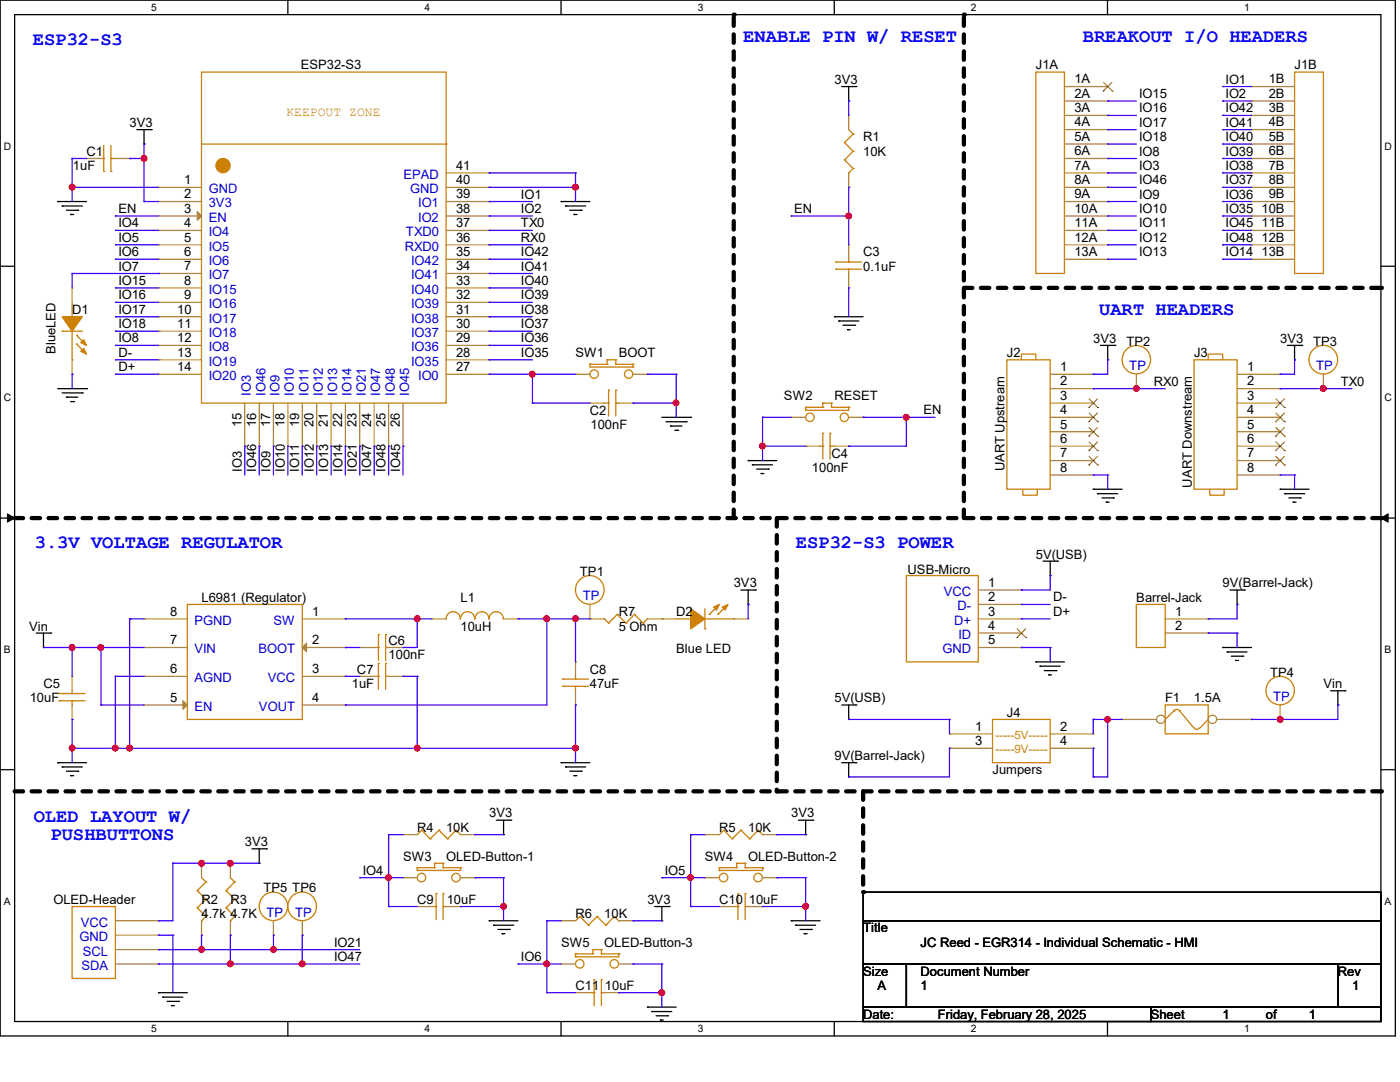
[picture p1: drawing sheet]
<svg xmlns="http://www.w3.org/2000/svg" width="279mm" height="216mm" viewBox="0 0 279 216" stroke-linecap="round" stroke-linejoin="round" font-family="sans-serif">
<path d="M0 0h278.5v206.7h-278.5zM2.9 2.9h272.7v200.9h-272.7z" fill="none" stroke="#000" stroke-width=".25"/>
<g fill="#fff">
<path d="M30.2 .3h1.1v2.3h-1.1z"/>
<path d="M30.2 204.1h1.1v2.3h-1.1z"/>
</g>
<path d="M57.4 0v2.9M57.4 203.8v2.9" fill="none" stroke="#000" stroke-width=".25"/>
<g fill="#fff">
<path d="M84.7 .3h1.1v2.3h-1.1z"/>
<path d="M84.7 204.1h1.1v2.3h-1.1z"/>
</g>
<path d="M112 0v2.9M112 203.8v2.9" fill="none" stroke="#000" stroke-width=".25"/>
<g fill="#fff">
<path d="M139.2 .3h1.1v2.3h-1.1z"/>
<path d="M139.2 204.1h1.1v2.3h-1.1z"/>
</g>
<path d="M166.5 0v2.9M166.5 203.8v2.9" fill="none" stroke="#000" stroke-width=".25"/>
<g fill="#fff">
<path d="M193.8 .3h1.1v2.3h-1.1z"/>
<path d="M193.8 204.1h1.1v2.3h-1.1z"/>
</g>
<path d="M221 0v2.9M221 203.8v2.9" fill="none" stroke="#000" stroke-width=".25"/>
<g fill="#fff">
<path d="M248.3 .3h1.1v2.3h-1.1z"/>
<path d="M248.3 204.1h1.1v2.3h-1.1z"/>
<path d="M.8 28h1.4v2.3h-1.4z"/>
<path d="M276.3 28h1.4v2.3h-1.4z"/>
<path d="M.8 78.2h1.4v2.3h-1.4z"/>
<path d="M276.3 78.2h1.4v2.3h-1.4z"/>
</g>
<path d="M0 53.1h2.9M275.6 53.1h2.9" fill="none" stroke="#000" stroke-width=".25"/>
<g fill="#fff">
<path d="M.8 128.5h1.3v2.2h-1.3z"/>
<path d="M276.3 128.5h1.3v2.2h-1.3z"/>
</g>
<path d="M0 103.4h2.9M275.6 103.4h2.9" fill="none" stroke="#000" stroke-width=".25"/>
<path d="M1.5 102.5l1.4 .9-1.4 .8zM275.6 103.4l1.4-.9v1.7z" fill="#000" stroke="#000" stroke-width=".2"/>
<g fill="#fff">
<path d="M.8 178.7h1.3v2.2h-1.3z"/>
<path d="M276.3 178.7h1.3v2.2h-1.3z"/>
</g>
<g fill="none" stroke="#000" stroke-width=".25">
<path d="M168 17.3h2.8M169.4 17.3v2.9M170.8 17.3h.1M27.3 25.9h2.9M28.7 28.7h.1M28.7 25.9v2.8M30.2 25.9h.1M169.4 20.2h.1M11.5 40.2h.1M11.5 40.2h5.8M12.4 41.1h.1M12.4 41.1h4"/>
<path d="M13.3 42h2.2M14.1 42.8h.1M14.1 42.8h.6M15.5 42h.1M112 40.2h.1M112 40.2h5.7M112.9 41.1h.1M112.9 41.1h4M113.7 42h2.3M114.6 42.8h.1M114.6 42.8h.5M116 42h.1"/>
<path d="M11.5 77.6h5.8M12.4 78.4h4M13.3 79.2h.1M13.3 79.2h2.2M16.4 78.4h.1M17.3 77.6h.1M166.5 63.2h.1M166.5 63.2h5.8M167.4 64.1h.1M167.4 64.1h4M168.2 64.9h2.4M169.1 65.8h.1"/>
<path d="M169.1 65.8h.6M170.6 64.9h.1M219.6 68.9h2.9M221.1 71.8h.1M221.1 68.9v2.9M222.5 68.9h.1M256.9 68.9h2.9M258.4 71.8h.1M258.4 68.9v2.9M259.8 68.9h.1M14.1 80.1h.6M14.7 80.1h.1"/>
<path d="M132.1 83.3h5.7M132.9 84.2h4M133.8 85h.1M133.8 85h2.3M134.7 85.9h.6M135.3 85.9h.1M136.9 84.2h.1M137.8 83.3h.1M149.3 91.9h.1M149.3 91.9h5.7M150.2 92.8h.1M150.2 92.8h4"/>
<path d="M151 93.6h2.3M151.9 94.5h.1M151.9 94.5h.5M153.3 93.6h.1M218.2 97.6h.1M218.2 97.6h5.7M219 98.5h.1M219 98.5h4.1M219.9 99.4h2.3M222.2 99.4h.1M255.5 97.6h.1M255.5 97.6h5.7"/>
<path d="M256.4 98.5h.1M256.4 98.5h4M257.2 99.4h2.3M259.5 99.4h.1M147.9 117.7h2.8M149.3 117.7v2.9M150.7 117.7h.1M208.2 112h2.8M209.6 114.9h.1M209.6 112v2.9M211 112h.1M220.8 100.2h.1"/>
<path d="M220.8 100.2h.6M245.4 117.7h2.9M246.9 117.7v2.9M248.3 117.7h.1M258.1 100.2h.1M258.1 100.2h.6M7.2 126.3h2.9M8.7 129.2h.1M8.7 126.3v2.9M10.1 126.3h.1M149.3 120.6h.1M206.7 132.1h.1"/>
<path d="M206.7 132.1h5.7M207.6 132.9h.1M207.6 132.9h4M208.4 133.8h2.3M209.3 134.7h.1M209.3 134.7h.5M210.7 133.8h.1M244 129.2h.1M244 129.2h5.8M244.9 130.1h.1M244.9 130.1h4M245.7 130.9h2.3"/>
<path d="M246.6 131.8h.1M246.6 131.8h.6M246.9 120.6h.1M248 130.9h.1M265.6 137.8h2.8M267 137.8v2.9M268.4 137.8h.1M0 153.6h2.9M11.5 152.2h.1M11.5 152.2h5.8M12.4 153h.1M12.4 153h4"/>
<path d="M13.3 153.9h2.2M14.1 154.8h.1M14.1 154.8h.6M15.5 153.9h.1M112 152.2h.1M112 152.2h5.7M112.9 153h.1M112.9 153h4M113.7 153.9h2.3M114.6 154.8h.1M114.6 154.8h.5M116 153.9h.1"/>
<path d="M168 152.2h2.8M168 140.7h2.8M169.4 143.6h.1M169.4 155h.1M169.4 140.7v2.9M169.4 152.2v2.8M170.8 140.7h.1M170.8 152.2h.1M267 140.7h.1M275.6 153.6h2.9M50.3 169.4h2.9M51.7 172.3h.1"/>
<path d="M51.7 169.4v2.9M53.2 169.4h.1M99.1 163.7h2.8M100.5 166.5h.1M100.5 163.7v2.8M101.9 163.7h.1M159.3 163.7h2.9M160.8 166.5h.1M160.8 163.7v2.8M162.2 163.7h.1M172.3 178h103.3v5.7h-103.3zM31.6 198.1h.1"/>
<path d="M31.6 198.1h5.8M32.5 199h.1M32.5 199h4M33.4 199.8h2.2M35.6 199.8h.1M97.6 183.7h.1M97.6 183.7h5.8M98.5 184.6h.1M98.5 184.6h4M99.4 185.5h2.2M100.2 186.3h.1M100.2 186.3h.6"/>
<path d="M101.6 185.5h.1M130.6 180.9h2.9M132.1 183.7h.1M132.1 180.9v2.8M133.5 180.9h.1M157.9 183.7h.1M157.9 183.7h5.8M158.8 184.6h.1M158.8 184.6h4M159.6 185.5h2.3M160.5 186.3h.1M160.5 186.3h.6"/>
<path d="M161.9 185.5h.1M172.3 183.7h103.3v8.7h-103.3zM172.3 192.4h8.6v8.6h-8.6zM180.9 192.4h86.1v8.6h-86.1zM267 192.4h8.6v8.6h-8.6zM34.2 200.7h.1M34.2 200.7h.6M129.2 201h.1M129.2 201h5.8M130.1 201.8h.1M130.1 201.8h4M130.9 202.7h2.3"/>
<path d="M131.8 203.5h.1M131.8 203.5h.6M133.2 202.7h.1M172.3 201h57.4v2.8h-57.4zM229.7 201h45.9v2.8h-45.9z"/>
</g>
<path d="M192.4 57.4h83.2M2.9 103.4h272.7M146.4 103.4v-100.5M155 103.4v54.5M192.4 103.4v-100.5M2.9 157.9h272.7M172.3 157.9v20.1" fill="none" stroke="#000" stroke-width=".85" stroke-dasharray="1.7"/>
<g fill="#000" stroke-dasharray="1.7">
<circle cx="146.4" cy="2.9" r=".42"/>
<circle cx="192.4" cy="2.9" r=".42"/>
<circle cx="275.6" cy="57.4" r=".42"/>
<circle cx="275.6" cy="103.4" r=".42"/>
<circle cx="155" cy="157.9" r=".42"/>
<circle cx="275.6" cy="157.9" r=".42"/>
<circle cx="172.3" cy="178" r=".42"/>
</g>
<g fill="none" stroke="#cc8006" stroke-width=".25">
<path d="M160.8 81.9h.1M160.8 81.3h.1M160.8 81.3v.6M160.8 81.3h3.4M164.2 81.3h.1M164.2 80.4h.1M164.2 80.4v.9M164.2 80.4h1.7M165.9 80.4h.1M165.9 81.3h.1M165.9 81.3h3.5M165.9 80.4v.9"/>
<path d="M169.4 81.3h.1M169.4 81.3v.6h-8.6M180.9 114.9h14.3v17.2h-14.3zM11.8 139.8h.1M11.8 138.4h.1M11.8 139.8h5.2M11.8 138.4h5.2M14.4 138.4h.1M14.4 139.8h.1M14.4 137.8v.6M14.4 139.8v.9M135 123.5h2.8"/>
<path d="M137.8 123.5h.1M140.7 125.5h.1M140.7 121.5v4M140.7 123.5h5.7M141.6 122.6h.1M143.3 122.6h.1M143.3 120.9l-1.7 1.7M145 120.9l-1.7 1.7M146.4 123.5h.1M232.5 140.7h8.6v5.7h-8.6zM234.2 141.8l.6-.2 .6 .2M234.3 141.9h.1"/>
<path d="M234.3 141.9l-1.8 1.7M235.4 141.9h.1M235.4 141.9l2.9 3.4M239.3 145.2l-.5 .3-.4-.2M241.1 143.6h.1M241.1 143.6l-1.7 1.7M84.2 165.7h.1M84.2 165.7l-.9 .8M84.2 165.7l1.7 1.7M85.9 167.4h.1M87.6 165.7h.1M87.6 165.7l-1.7 1.7"/>
<path d="M87.6 165.7l1.7 1.7M89.3 167.4h.1M91 165.7h.1M91 165.7l-1.7 1.7M91 165.7l.9 .8M91.9 166.5h.1M144.4 165.7h.1M144.4 165.7l-.8 .8M144.4 165.7l1.7 1.7M146.1 167.4h.1M147.9 165.7h.1M147.9 165.7l-1.8 1.7"/>
<path d="M147.9 165.7l1.7 1.7M149.6 167.4h.1M151.3 165.7h.1M151.3 165.7l-1.7 1.7M151.3 165.7l.9 .8M152.2 166.5h.1"/>
<circle cx="161.6" cy="83.3" r=".85"/>
<circle cx="168.5" cy="83.3" r=".83"/>
<circle cx="117.7" cy="117.7" r="2.86"/>
</g>
<g fill="none" stroke="#a84" stroke-width=".25">
<path d="M157.9 83.3h.1M157.9 83.3h2.9M169.4 83.3h2.9M172.3 83.3h.1M195.2 117.7h8.6M203.8 117.7h.1M14.4 135h.1M14.4 135v2.8M117.7 123.5h.1M117.7 120.6v2.9M132.1 123.5h.1M132.1 123.5h2.9"/>
<path d="M146.4 123.5h2.9M149.3 123.5h.1M195.2 120.6h8.6M195.2 123.5h8.6M195.2 126.3h8.6M195.2 129.2h8.6M203.8 120.6h.1M203.8 123.5h.1M203.8 126.3h.1M203.8 129.2h.1M14.4 143.6h.1M14.4 140.7v2.9"/>
<path d="M80.4 166.5h.1M80.4 166.5h2.9M91.9 166.5h2.9M94.8 166.5h.1M140.7 166.5h.1M140.7 166.5h2.9M152.2 166.5h2.8M155 166.5h.1"/>
</g>
<path d="M202.9 127.2h.1M203 125.5l1.7 1.7M204.7 125.5l-1.8 1.7M204.7 127.2h.1" fill="none" stroke="#804000" stroke-width=".2"/>
<g fill="#cc8006" stroke="#cc8006" stroke-width=".25">
<path d="M137.8 121.5l2.9 2-2.9 2z" fill-rule="evenodd"/>
<path d="M144.1 121.2l1.2-.6-.6 1.2z" fill-rule="evenodd"/>
<path d="M142.4 121.2l1.2-.6-.6 1.2z" fill-rule="evenodd"/>
</g>
<circle cx="231.7" cy="143.5" r=".84" fill="#fff" stroke="#a84" stroke-width=".25"/>
<path d="M223.9 143.6h.1M223.9 143.6h6.9" fill="none" stroke="#a84" stroke-width=".25"/>
<circle cx="242" cy="143.5" r=".84" fill="#fff" stroke="#a84" stroke-width=".25"/>
<g fill="none" stroke="#a84" stroke-width=".25">
<path d="M212.4 17.3h8.7M221.1 17.3h.1M249.8 17.3h.1M249.8 17.3h8.6M17.3 31.6h.1M17.3 31.6h2.9M23 31.6h2.9M25.9 31.6h.1M31.6 37.4h.1M31.6 37.4h8.6M89 34.5h8.6M89 37.4h8.6"/>
<path d="M97.6 37.4h.1M97.6 34.5h.1M169.4 23h.1M169.4 37.4h.1M169.4 23v2.9M169.4 34.5v2.9M212.4 31.6h8.7M212.4 20.2h8.7M212.4 23h8.7M212.4 25.9h8.7M212.4 28.7h8.7M212.4 34.5h8.7"/>
<path d="M212.4 37.4h8.7M221.1 20.2h.1M221.1 23h.1M221.1 25.9h.1M221.1 28.7h.1M221.1 31.6h.1M221.1 34.5h.1M221.1 37.4h.1M249.8 20.2h.1M249.8 23h.1M249.8 25.9h.1M249.8 28.7h.1"/>
<path d="M249.8 31.6h.1M249.8 34.5h.1M249.8 37.4h.1M249.8 31.6h8.6M249.8 20.2h8.6M249.8 23h8.6M249.8 25.9h8.6M249.8 28.7h8.6M249.8 34.5h8.6M249.8 37.4h8.6M14.4 57.4h.1M14.4 57.4v2.9"/>
<path d="M31.6 40.2h.1M31.6 43.1h.1M31.6 46h.1M31.6 48.9h.1M31.6 51.7h.1M31.6 54.6h.1M31.6 57.4h.1M31.6 40.2h8.6M31.6 43.1h8.6M31.6 46h8.6M31.6 48.9h8.6M31.6 51.7h8.6"/>
<path d="M31.6 54.6h8.6M31.6 57.4h8.6M89 40.2h8.6M89 43.1h8.6M89 46h8.6M89 48.9h8.6M89 51.7h8.6M89 54.6h8.6M89 57.4h8.6M97.6 57.4h.1M97.6 54.6h.1M97.6 51.7h.1"/>
<path d="M97.6 48.9h.1M97.6 46h.1M97.6 43.1h.1M97.6 40.2h.1M169.4 48.9h.1M169.4 57.4h.1M169.4 48.9v2.8M169.4 54.6v2.8M212.4 40.2h8.7M212.4 43.1h8.7M212.4 46h8.7M212.4 48.9h8.7"/>
<path d="M212.4 51.7h8.7M221.1 40.2h.1M221.1 43.1h.1M221.1 46h.1M221.1 48.9h.1M221.1 51.7h.1M249.8 40.2h.1M249.8 43.1h.1M249.8 46h.1M249.8 48.9h.1M249.8 51.7h.1M249.8 40.2h8.6"/>
<path d="M249.8 43.1h8.6M249.8 46h8.6M249.8 48.9h8.6M249.8 51.7h8.6M14.4 74.7h.1M14.4 71.8v2.9M31.6 60.3h.1M31.6 63.2h.1M31.6 66.1h.1M31.6 68.9h.1M31.6 71.8h.1M31.6 74.7h.1"/>
<path d="M31.6 74.7h8.6M31.6 60.3h8.6M31.6 63.2h8.6M31.6 66.1h8.6M31.6 68.9h8.6M31.6 71.8h8.6M89 74.7h8.6M89 60.3h8.6M89 63.2h8.6M89 66.1h8.6M89 68.9h8.6M89 71.8h8.6"/>
<path d="M97.6 74.7h.1M97.6 71.8h.1M97.6 68.9h.1M97.6 66.1h.1M97.6 63.2h.1M97.6 60.3h.1M114.9 74.7h.1M114.9 74.7h2.8M126.3 74.7h2.9M129.2 74.7h.1M209.6 74.7h8.6M209.6 77.6h8.6"/>
<path d="M218.2 74.7h.1M218.2 77.6h.1M226.8 77.6h.1M226.8 74.7v2.9M246.9 74.7h8.6M246.9 77.6h8.6M255.5 74.7h.1M255.5 77.6h.1M264.1 77.6h.1M264.1 74.7v2.9M48.9 89h.1M48.9 80.4v8.6"/>
<path d="M51.7 89h.1M51.7 80.4v8.6M54.6 89h.1M54.6 80.4v8.6M57.4 89h.1M57.4 80.4v8.6M60.3 89h.1M60.3 80.4v8.6M63.2 89h.1M63.2 80.4v8.6M66.1 89h.1M66.1 80.4v8.6"/>
<path d="M68.9 89h.1M68.9 80.4v8.6M71.8 89h.1M71.8 80.4v8.6M74.7 89h.1M74.7 80.4v8.6M77.6 89h.1M77.6 80.4v8.6M80.4 89h.1M80.4 80.4v8.6M117.7 80.4h.1M117.7 80.4h2.9"/>
<path d="M123.5 80.4h2.8M126.3 80.4h.1M160.8 89h.1M160.8 89h2.9M166.5 89h2.9M169.4 89h.1M209.6 80.4h8.6M209.6 83.3h8.6M209.6 86.1h8.6M209.6 89h8.6M209.6 91.9h8.6M209.6 94.8h8.6"/>
<path d="M218.2 80.4h.1M218.2 83.3h.1M218.2 86.1h.1M218.2 89h.1M218.2 91.9h.1M218.2 94.8h.1M246.9 80.4h8.6M246.9 83.3h8.6M246.9 86.1h8.6M246.9 89h8.6M246.9 91.9h8.6M246.9 94.8h8.6"/>
<path d="M255.5 80.4h.1M255.5 83.3h.1M255.5 86.1h.1M255.5 89h.1M255.5 91.9h.1M255.5 94.8h.1M28.7 135h.1M28.7 129.2h.1M28.7 123.5h.1M28.7 135h8.7M28.7 123.5h8.7M28.7 129.2h8.7"/>
<path d="M60.3 135h8.6M60.3 123.5h8.6M60.3 129.2h8.6M68.9 123.5h.1M68.9 129.2h.1M68.9 135h.1M71.8 135h.1M71.8 129.2h.1M71.8 135h2.9M71.8 129.2h2.9M77.6 135h2.8M77.6 129.2h2.8"/>
<path d="M80.4 135h.1M80.4 129.2h.1M86.1 123.5h.1M86.1 123.5h2.9M100.5 123.5h2.9M103.4 123.5h.1M114.9 132.1h.1M114.9 132.1v2.9M114.9 137.8v2.9M117.7 123.5h.1M117.7 123.5h2.9M129.2 123.5h2.9"/>
<path d="M132.1 123.5h.1M232.5 123.5h8.6M232.5 126.3h8.6M241.1 123.5h.1M241.1 126.3h.1M28.7 140.7h.1M28.7 140.7h8.7M60.3 140.7h8.6M68.9 140.7h.1M114.9 140.7h.1M189.5 146.4h.1M189.5 149.3h.1"/>
<path d="M189.5 146.4h8.6M189.5 149.3h8.6M209.6 146.4h8.6M209.6 149.3h8.6M218.2 146.4h.1M218.2 149.3h.1M242.9 143.6h6.9M249.8 143.6h.1M255.5 143.6h.1M255.5 140.7v2.9M40.2 172.3h.1M40.2 172.3v2.8"/>
<path d="M46 172.3h.1M46 172.3v2.8M80.4 175.1h.1M80.4 175.1h2.9M91.9 175.1h2.9M94.8 175.1h.1M140.7 175.1h.1M140.7 175.1h2.9M152.2 175.1h2.8M155 175.1h.1M23 183.7h8.6M23 192.4h8.6"/>
<path d="M23 186.6h8.6M23 189.5h8.6M31.6 183.7h.1M31.6 186.6h.1M31.6 189.5h.1M31.6 192.4h.1M40.2 186.6h.1M40.2 183.7v2.9M46 186.6h.1M46 183.7v2.9M54.6 186.6h.1M54.6 183.7v2.9"/>
<path d="M60.3 186.6h.1M60.3 183.7v2.9M83.3 180.9h.1M83.3 180.9h2.8M89 180.9h2.9M91.9 180.9h.1M112 183.7h.1M112 192.4h.1M112 183.7h2.9M112 192.4h2.9M114.9 198.1h.1M114.9 198.1h2.8"/>
<path d="M120.6 198.1h2.9M123.5 198.1h.1M123.5 183.7h2.8M123.5 192.4h2.8M126.3 183.7h.1M126.3 192.4h.1M143.6 180.9h.1M143.6 180.9h2.8M149.3 180.9h2.9M152.2 180.9h.1"/>
</g>
<g fill="none" stroke="#cc8006" stroke-width=".25">
<path d="M40.2 14.4h48.8v66h-48.8zM206.7 14.4h5.7v40.2h-5.7zM258.4 14.4h5.7v40.2h-5.7zM20.2 31.6h.5M20.7 31.6h.1M20.7 34.2h.1M20.7 29v5.2M22.1 34.2h.1M22.1 31.6h.1M22.1 31.6h.9M22.1 29v5.2M40.2 28.7h48.8"/>
<path d="M89 28.7h.1M168.5 28.4h.1M168.5 31.9h.1M168.5 28.4l1.8 1.8M168.5 31.9l1.8 1.7M169.4 34.5h.1M169.4 25.9l.9 .9M170.3 26.8h.1M170.3 30.2h.1M170.3 33.6h.1M170.3 26.8l-1.8 1.6M170.3 30.2l-1.8 1.7"/>
<path d="M170.3 33.6l-.9 .9M166.8 53.7h.1M166.8 52.3h.1M166.8 53.7h5.2M166.8 52.3h5.2M169.4 52.3h.1M169.4 53.7h.1M169.4 51.7v.6M169.4 53.7v.9M12.4 66.1h.1M12.4 66.1h4M14.4 63.2h.1"/>
<path d="M14.4 71.8h.1M14.4 60.3v2.9M14.4 66.1v5.7M15.3 66.9h.1M15.3 68.7h.1M15.3 66.9l1.7 1.8M15.3 68.7l1.7 1.7M117.7 72.7h.1M117.7 72.7v.5h8.6M117.7 72.7h3.5M121.2 71.8h.1M121.2 72.7h.1"/>
<path d="M121.2 71.8h1.7M121.2 71.8v.9M121.5 77.9h.1M121.5 77.9v5.1M122.9 72.7h.1M122.9 71.8h.1M122.9 77.9h.1M122.9 72.7h3.4M122.9 71.8v.9M122.9 77.9v5.1M126.3 73.2h.1M126.3 72.7h.1"/>
<path d="M126.3 72.7v.5M201 71.8h8.6v25.8h-8.6zM203.8 71.8v-1.1h2.9v1.1M238.3 71.8h8.6v25.8h-8.6zM241.1 71.8v-1.1h2.9v1.1M120.6 80.4h.9M121.5 80.4h.1M122.9 80.4h.1M122.9 80.4h.6M163.7 89h.5M164.2 89h.1M164.2 86.4h.1"/>
<path d="M164.2 86.4v5.2M165.7 86.4h.1M165.7 89h.1M165.7 89h.8M165.7 86.4v5.2M204.1 97.6v1.2h2.9v-1.2M241.4 97.6v1.2h2.9v-1.2M37.4 120.6h22.9v23h-22.9zM74.7 135h.8M74.7 129.2h.8M75.5 132.4h.1M75.5 135h.1"/>
<path d="M75.5 126.6h.1M75.5 129.2h.1M75.5 126.6v5.2M75.5 132.4v5.1M77 135h.1M77 132.4h.1M77 129.2h.1M77 126.6h.1M77 135h.6M77 126.6v5.2M77 132.4v5.1M77 129.2h.6"/>
<path d="M89 123.5a1.42 1.42 0 0 1 1.5-1.5 1.42 1.42 0 0 1 1.4 1.5M91.9 123.5a1.42 1.42 0 0 1 1.4-1.5 1.42 1.42 0 0 1 1.4 1.5M94.8 123.5a1.42 1.42 0 0 1 1.4-1.5 1.41 1.41 0 0 1 1.4 1.5M97.6 123.5a1.42 1.42 0 0 1 1.5-1.5 1.42 1.42 0 0 1 1.4 1.5M112.3 136.9h.1M112.3 135.5h.1M112.3 136.9h5.1M112.3 135.5h5.1M114.9 135.5h.1M114.9 136.9h.1M114.9 135v.5M114.9 136.9v.9"/>
<path d="M120.6 123.5h.1M120.6 123.5l.9 .8M121.5 124.3h.1M123.2 122.6h.1M123.2 122.6l1.7 1.7M123.2 122.6l-1.7 1.7M124.9 124.3h.1M126.6 122.6h.1M126.6 122.6l1.8 1.7M126.6 122.6l-1.7 1.7M128.4 124.3h.1M129.2 123.5l-.8 .8"/>
<path d="M226.8 120.6h5.7v8.6h-5.7zM198.1 143.6h11.5v8.6h-11.5zM39.4 177.7h.1M39.4 177.7l1.7 1.8M40.2 175.1l.9 .9M41.1 176h.1M41.1 179.5h.1M41.1 176l-1.7 1.7M41.1 179.5l-1.7 1.6M45.1 177.7h.1M45.1 177.7l1.7 1.8M46 175.1l.8 .9"/>
<path d="M46.8 176h.1M46.8 179.5h.1M46.8 176l-1.7 1.7M46.8 179.5l-1.7 1.6M83.3 173.7h.1M83.3 173.1h.1M83.3 173.1h3.4M83.3 173.1v.6M86.7 173.1h.1M86.7 172.3h.1M86.7 172.3h1.7M86.7 172.3v.8"/>
<path d="M87 178.3h.1M87 178.3v5.2M88.4 178.3h.1M88.4 172.3h.1M88.4 173.1h.1M88.4 173.1h3.5M88.4 172.3v.8M88.4 178.3v5.2M91.9 173.1h.1M91.9 173.1v.6h-8.6M143.6 173.7h.1M143.6 173.1h.1"/>
<path d="M143.6 173.1v.6M143.6 173.1h3.4M147 173.1h.1M147 172.3h.1M147 172.3v.8M147 172.3h1.7M147.3 178.3h.1M147.3 178.3v5.2M148.7 172.3h.1M148.7 173.1h.1M148.7 178.3h.1M148.7 173.1h3.5"/>
<path d="M148.7 172.3v.8M148.7 178.3v5.2M152.2 173.1h.1M152.2 173.1v.6h-8.6M14.4 180.9h8.6v14.3h-8.6zM39.4 181.1h.1M39.4 181.1l1.7 1.8M40.2 183.7h.1M41.1 182.9h.1M41.1 182.9l-.9 .8M45.1 181.1h.1M45.1 181.1l1.7 1.8"/>
<path d="M46 183.7h.1M46.8 182.9h.1M46.8 182.9l-.8 .8M86.1 180.9h.9M87 180.9h.1M88.4 180.9h.1M88.4 180.9h.6M114.9 190.9h.1M114.9 190.3h.1M114.9 190.3v.6M114.9 190.3h3.4M115.7 182.9h.1"/>
<path d="M115.7 182.9l-.8 .8M115.7 182.9l1.7 1.7M117.4 184.6h.1M117.7 198.1h.9M118.3 190.3h.1M118.3 189.5h.1M118.3 189.5v.8M118.3 189.5h1.7M118.6 195.5h.1M118.6 198.1h.1M118.6 195.5v5.2M119.2 182.9h.1"/>
<path d="M119.2 182.9l-1.8 1.7M119.2 182.9l1.7 1.7M120 189.5h.1M120 190.3h.1M120 198.1h.1M120 195.5h.1M120 190.3h3.5M120 189.5v.8M120 195.5v5.2M120 198.1h.6M120.9 184.6h.1M122.6 182.9h.1"/>
<path d="M122.6 182.9l-1.7 1.7M122.6 182.9l.9 .8M123.5 183.7h.1M123.5 190.3h.1M123.5 190.3v.6h-8.6M146.4 180.9h.9M147.3 180.9h.1M148.7 180.9h.1M148.7 180.9h.6"/>
<circle cx="118.6" cy="74.7" r=".85"/>
<circle cx="125.4" cy="74.6" r=".83"/>
<circle cx="226.8" cy="71.8" r="2.84"/>
<circle cx="264.1" cy="71.8" r="2.86"/>
<circle cx="255.5" cy="137.8" r="2.84"/>
<circle cx="84.1" cy="175.1" r=".85"/>
<circle cx="91" cy="175.1" r=".85"/>
<circle cx="144.4" cy="175.1" r=".85"/>
<circle cx="151.3" cy="175.1" r=".85"/>
<circle cx="54.6" cy="180.8" r="2.84"/>
<circle cx="60.3" cy="180.8" r="2.86"/>
<circle cx="115.7" cy="192.3" r=".85"/>
<circle cx="122.6" cy="192.3" r=".85"/>
</g>
<g fill="#cc8006" stroke="#cc8006" stroke-width=".25">
<path d="M12.4 63.2h4l-2 2.9z" fill-rule="evenodd"/>
<path d="M16.7 69.5l.6 1.2-1.2-.6z" fill-rule="evenodd"/>
<path d="M16.7 67.8l.6 1.1-1.2-.5z" fill-rule="evenodd"/>
<circle cx="44.5" cy="33" r="1.42"/>
</g>
<g fill="none" stroke="#804000" stroke-width=".2">
<path d="M220.2 18.2h.1M220.2 16.4l1.8 1.8M221.9 16.4l-1.7 1.8M222 18.2h.1M217.3 79.6l1.8 1.7M219 79.6l-1.7 1.7M254.6 79.6l1.8 1.7M256.3 79.6l-1.7 1.7M217.3 81.3h.1M217.3 84.2h.1M217.3 87h.1M217.3 89.9h.1"/>
<path d="M217.3 92.8h.1M217.3 82.4l1.8 1.8M217.3 85.3l1.8 1.7M217.3 88.2l1.8 1.7M217.3 91.1l1.8 1.7M219 82.4l-1.7 1.8M219 85.3l-1.7 1.7M219 88.2l-1.7 1.7M219 91.1l-1.7 1.7M219.1 81.3h.1M219.1 84.2h.1M219.1 87h.1"/>
<path d="M219.1 89.9h.1M219.1 92.8h.1M254.6 81.3h.1M254.6 84.2h.1M254.6 87h.1M254.6 89.9h.1M254.6 92.8h.1M254.6 82.4l1.8 1.8M254.6 85.3l1.8 1.7M254.6 88.2l1.8 1.7M254.6 91.1l1.8 1.7M256.3 82.4l-1.7 1.8"/>
<path d="M256.3 85.3l-1.7 1.7M256.3 88.2l-1.7 1.7M256.3 91.1l-1.7 1.7M256.4 81.3h.1M256.4 84.2h.1M256.4 87h.1M256.4 89.9h.1M256.4 92.8h.1"/>
</g>
<g fill="#a84" stroke="#a84" stroke-width=".25">
<path d="M61.2 128.4v1.6l-.9-.8z"/>
<path d="M36.5 139.8l.9 .9-.9 .8z"/>
<path d="M39.4 42.2l.8 .9-.8 .8z"/>
</g>
<g fill="none" stroke="#4200ff" stroke-width=".25">
<path d="M244 17.3h.1M244 17.3h5.8M14.4 37.4h.1M14.4 31.6h.1M14.4 31.6v8.6M14.4 37.4h17.2M14.4 31.6h2.9M25.9 31.6h.1M25.9 31.6h2.8M28.7 28.7h.1M28.7 31.6h.1M28.7 28.7v11.5"/>
<path d="M97.6 37.4h.1M97.6 34.5h.1M97.6 37.4h17.3M97.6 34.5h17.3M114.9 37.4h.1M114.9 34.5h.1M114.9 34.5v5.7M169.4 20.2h.1M169.4 37.4h.1M169.4 20.2v2.8M169.4 37.4v11.5M221.1 20.2h.1"/>
<path d="M221.1 23h.1M221.1 25.9h.1M221.1 28.7h.1M221.1 31.6h.1M221.1 34.5h.1M221.1 37.4h.1M221.1 37.4h5.7M221.1 34.5h5.7M221.1 20.2h5.7M221.1 23h5.7M221.1 25.9h5.7M221.1 28.7h5.7"/>
<path d="M221.1 31.6h5.7M244 20.2h.1M244 23h.1M244 25.9h.1M244 28.7h.1M244 31.6h.1M244 34.5h.1M244 37.4h.1M244 37.4h5.8M244 34.5h5.8M244 20.2h5.8M244 23h5.8"/>
<path d="M244 25.9h5.8M244 28.7h5.8M244 31.6h5.8M14.4 54.6h.1M14.4 54.6v2.8M14.4 54.6h17.2M23 46h.1M23 48.9h.1M23 51.7h.1M23 57.4h.1M23 43.1h.1M23 46h8.6"/>
<path d="M23 48.9h8.6M23 51.7h8.6M23 57.4h8.6M23 43.1h8.6M28.7 40.2h.1M28.7 40.2h2.9M31.6 54.6h.1M97.6 40.2h.1M97.6 43.1h.1M97.6 48.9h.1M97.6 46h.1M97.6 51.7h.1"/>
<path d="M97.6 54.6h.1M97.6 57.4h.1M97.6 46h8.7M97.6 48.9h8.7M97.6 51.7h8.7M97.6 54.6h8.7M97.6 57.4h8.7M97.6 40.2h8.7M97.6 43.1h8.7M157.9 43.1h.1M157.9 43.1h11.5M169.4 57.4h.1"/>
<path d="M169.4 43.1h.1M169.4 57.4v5.8M221.1 40.2h.1M221.1 43.1h.1M221.1 46h.1M221.1 48.9h.1M221.1 51.7h.1M221.1 46h5.7M221.1 48.9h5.7M221.1 51.7h5.7M221.1 40.2h5.7M221.1 43.1h5.7"/>
<path d="M244 40.2h.1M244 43.1h.1M244 51.7h.1M244 48.9h.1M244 46h.1M244 46h5.8M244 48.9h5.8M244 51.7h5.8M244 40.2h5.8M244 43.1h5.8M14.4 74.7h.1M14.4 74.7v2.9"/>
<path d="M23 74.7h.1M23 71.8h.1M23 60.3h.1M23 63.2h.1M23 66.1h.1M23 68.9h.1M23 74.7h8.6M23 71.8h8.6M23 60.3h8.6M23 63.2h8.6M23 66.1h8.6M23 68.9h8.6"/>
<path d="M97.6 74.7h.1M97.6 60.3h.1M97.6 63.2h.1M97.6 66.1h.1M97.6 68.9h.1M97.6 71.8h.1M97.6 74.7h17.3M97.6 71.8h8.7M97.6 60.3h8.7M97.6 63.2h8.7M97.6 66.1h8.7M97.6 68.9h8.7"/>
<path d="M106.3 74.7h.1M106.3 74.7v5.7M129.2 74.7h.1M129.2 74.7h5.8M135 74.7h.1M135 74.7v8.6M218.2 74.7h.1M218.2 77.6h.1M218.2 77.6h14.3M221.1 71.8h.1M221.1 71.8v2.9h-2.9M226.8 77.6h.1"/>
<path d="M255.5 77.6h.1M255.5 74.7h.1M255.5 77.6h14.3M258.4 71.8h.1M258.4 71.8v2.9h-2.9M264.1 77.6h.1M48.9 89h.1M48.9 89v5.8M51.7 89h.1M51.7 89v5.8M54.6 89h.1M54.6 89v5.8"/>
<path d="M57.4 89h.1M57.4 89v5.8M60.3 89h.1M60.3 89v5.8M63.2 89h.1M63.2 89v5.8M66.1 89h.1M66.1 89v5.8M68.9 89h.1M68.9 89v5.8M71.8 89h.1M71.8 89v5.8"/>
<path d="M74.7 89h.1M74.7 89v5.8M77.6 89h.1M77.6 89v5.8M80.4 89h.1M80.4 89v5.8M106.3 80.4h.1M106.3 80.4h11.4M126.3 80.4h.1M126.3 80.4h8.7M135 80.4h.1M152.2 83.3h.1"/>
<path d="M152.2 89h.1M152.2 91.9h.1M152.2 83.3h5.7M152.2 83.3v8.6M152.2 89h8.6M169.4 89h.1M172.3 83.3h.1M172.3 83.3h14.3M180.9 83.3h.1M180.9 83.3v5.7h-11.5M218.2 94.8h.1M218.2 94.8h2.9"/>
<path d="M221.1 94.8h.1M221.1 94.8v2.8M255.5 94.8h.1M255.5 94.8h2.9M258.4 94.8h.1M258.4 94.8v2.8M203.8 117.7h.1M209.6 114.9h.1M209.6 114.9v2.8h-5.8M8.7 129.2h.1M8.7 129.2h20M14.4 129.2h.1"/>
<path d="M14.4 129.2v5.8M20.2 129.2h.1M20.2 129.2v11.5M23 135h.1M23 135h5.7M23 135v14.3M25.9 123.5h.1M25.9 123.5h2.8M25.9 123.5v25.8M68.9 129.2h.1M68.9 123.5h.1M68.9 135h.1"/>
<path d="M68.9 123.5h17.2M68.9 129.2h2.9M68.9 135h2.9M80.4 129.2h.1M80.4 135h.1M80.4 135h2.9M83.3 123.5h.1M83.3 135h.1M83.3 123.5v5.7h-2.9M83.3 135v14.3M103.4 123.5h.1M103.4 123.5h14.3"/>
<path d="M109.1 123.5h.1M109.1 123.5v17.2h-40.2M114.9 123.5h.1M114.9 123.5v8.6M149.3 120.6h.1M149.3 120.6v2.9M203.8 129.2h.1M203.8 123.5h.1M203.8 120.6h.1M203.8 123.5h5.8M203.8 129.2h5.8M203.8 120.6h5.8"/>
<path d="M209.6 129.2h.1M209.6 129.2v2.9M241.1 126.3h.1M241.1 123.5h.1M241.1 126.3h5.8M246.9 126.3h.1M246.9 120.6h.1M246.9 120.6v2.9h-5.8M246.9 126.3v2.9M14.4 149.3h.1M14.4 143.6h.1M14.4 149.3h100.5"/>
<path d="M14.4 143.6v8.6M20.2 140.7h.1M20.2 140.7h8.5M23 149.3h.1M25.9 149.3h.1M68.9 140.7h.1M83.3 149.3h.1M114.9 140.7h.1M114.9 149.3h.1M114.9 140.7v11.5M169.4 143.6h.1M169.4 155h.1"/>
<path d="M169.4 143.6h20.1M189.5 143.6h.1M189.5 149.3h.1M189.5 149.3v5.7h-20.1M189.5 143.6v2.8M218.2 143.6h.1M218.2 155h.1M218.2 149.3h.1M218.2 143.6h5.7M218.2 143.6v2.8M218.2 149.3v5.7M221.1 143.6h.1"/>
<path d="M221.1 143.6v11.4h-2.9M249.8 143.6h.1M255.5 143.6h.1M267 140.7h.1M267 140.7v2.9h-17.2M34.5 172.3h.1M34.5 172.3v11.4h-2.9M34.5 172.3h17.2M40.2 172.3h.1M46 172.3h.1M71.8 175.1h.1M71.8 175.1h8.6"/>
<path d="M77.6 175.1h.1M77.6 166.5h.1M77.6 166.5v14.4M77.6 166.5h2.8M94.8 166.5h.1M94.8 175.1h.1M94.8 175.1h5.7M94.8 166.5h5.7M100.5 175.1h.1M100.5 175.1v8.6M132.1 175.1h.1M132.1 175.1h8.6"/>
<path d="M137.8 166.5h.1M137.8 175.1h.1M137.8 166.5h2.9M137.8 166.5v14.4M155 166.5h.1M155 175.1h.1M155 175.1h5.8M155 166.5h5.8M160.8 175.1h.1M160.8 175.1v8.6M31.6 186.6h.1M31.6 192.4h.1"/>
<path d="M31.6 189.5h.1M31.6 183.7h.1M31.6 186.6h2.9M31.6 192.4h40.2M31.6 189.5h40.2M34.5 186.6h.1M34.5 186.6v11.5M40.2 186.6h.1M40.2 189.5h.1M40.2 186.6v2.9M46 186.6h.1M46 192.4h.1"/>
<path d="M46 186.6v5.8M54.6 186.6h.1M54.6 189.5h.1M54.6 186.6v2.9M60.3 186.6h.1M60.3 192.4h.1M60.3 186.6v5.8M77.6 180.9h.1M77.6 180.9h5.7M91.9 180.9h.1M91.9 180.9h8.6M100.5 180.9h.1"/>
<path d="M103.4 192.4h.1M103.4 192.4h8.6M109.1 183.7h.1M109.1 192.4h.1M109.1 198.1h.1M109.1 183.7v14.4M109.1 183.7h2.9M109.1 198.1h5.8M123.5 198.1h.1M123.5 198.1h8.6M126.3 183.7h.1M126.3 192.4h.1"/>
<path d="M126.3 192.4h5.8M126.3 183.7h5.8M132.1 192.4h.1M132.1 198.1h.1M132.1 192.4v8.6M137.8 180.9h.1M137.8 180.9h5.8M152.2 180.9h.1M152.2 180.9h8.6M160.8 180.9h.1"/>
</g>
<g fill="#f00" stroke="#f00" stroke-width=".25">
<circle cx="83.3" cy="123.4" r=".55"/>
<circle cx="114.9" cy="123.4" r=".55"/>
<circle cx="109.1" cy="123.4" r=".55"/>
<circle cx="114.9" cy="149.3" r=".55"/>
<circle cx="14.4" cy="129.2" r=".55"/>
<circle cx="14.4" cy="149.3" r=".55"/>
<circle cx="20.1" cy="129.2" r=".55"/>
<circle cx="23" cy="149.3" r=".55"/>
<circle cx="83.3" cy="149.3" r=".55"/>
<circle cx="25.9" cy="149.3" r=".55"/>
<circle cx="46" cy="192.3" r=".56"/>
<circle cx="221" cy="143.6" r=".55"/>
<circle cx="264.1" cy="77.5" r=".55"/>
<circle cx="134.9" cy="80.4" r=".55"/>
<circle cx="106.2" cy="74.7" r=".55"/>
<circle cx="114.9" cy="37.3" r=".55"/>
<circle cx="152.1" cy="89" r=".55"/>
<circle cx="180.8" cy="83.3" r=".55"/>
<circle cx="169.4" cy="43.1" r=".55"/>
<circle cx="40.2" cy="189.5" r=".55"/>
<circle cx="46" cy="172.3" r=".56"/>
<circle cx="40.2" cy="172.3" r=".55"/>
<circle cx="77.5" cy="175.1" r=".55"/>
<circle cx="14.4" cy="37.3" r=".55"/>
<circle cx="28.7" cy="31.6" r=".55"/>
<circle cx="255.5" cy="143.6" r=".55"/>
<circle cx="54.6" cy="189.5" r=".55"/>
<circle cx="60.3" cy="192.3" r=".56"/>
<circle cx="226.8" cy="77.5" r=".55"/>
<circle cx="100.5" cy="180.8" r=".55"/>
<circle cx="137.8" cy="175.1" r=".55"/>
<circle cx="160.8" cy="180.8" r=".56"/>
<circle cx="109.1" cy="192.3" r=".55"/>
<circle cx="132.1" cy="198.1" r=".56"/>
</g>
<g font-size="3.7" fill="#00f">
<text x="6.6" y="9">ESP32-S3</text>
<text x="148.3" y="8.4">ENABLE PIN W/ RESET</text>
<text x="216.1" y="8.4">BREAKOUT I/O HEADERS</text>
<text x="219.4" y="62.9">UART HEADERS</text>
<text x="6.9" y="109.4">3.3V VOLTAGE REGULATOR</text>
<text x="158.8" y="109.4">ESP32-S3 POWER</text>
<text x="6.7" y="164">OLED LAYOUT W/</text>
<text x="10.1" y="167.7">PUSHBUTTONS</text>
</g>
<g font-size="2.6">
<text x="60" y="13.8">ESP32-S3</text>
<text x="166.5" y="16.7">3V3</text>
<text x="206.7" y="13.8">J1A</text>
<text x="214.4" y="16.6">1A</text>
<text x="244.6" y="16.7">IO1</text>
<text x="253.2" y="16.6">1B</text>
<text x="258.4" y="13.8">J1B</text>
<text x="214.4" y="19.5">2A</text>
<text x="214.4" y="22.4">3A</text>
<text x="227.4" y="19.6">IO15</text>
<text x="227.4" y="22.4">IO16</text>
<text x="244.6" y="19.6">IO2</text>
<text x="244.6" y="22.4">IO42</text>
<text x="253.2" y="19.5">2B</text>
<text x="253.2" y="22.4">3B</text>
<text x="25.9" y="25.4">3V3</text>
<text x="172.3" y="28.2">R1</text>
<text x="214.4" y="25.2">4A</text>
<text x="214.4" y="28.1">5A</text>
<text x="227.4" y="25.3">IO17</text>
<text x="227.4" y="28.2">IO18</text>
<text x="244.6" y="25.3">IO41</text>
<text x="244.6" y="28.2">IO40</text>
<text x="253.2" y="25.2">4B</text>
<text x="253.2" y="28.1">5B</text>
<text x="14.6" y="34">1uF</text>
<text x="17.3" y="31.1">C1</text>
<text x="91" y="33.9">41</text>
<text x="172.3" y="31.1">10K</text>
<text x="214.4" y="31">6A</text>
<text x="214.4" y="33.9">7A</text>
<text x="227.4" y="31">IO8</text>
<text x="227.4" y="33.9">IO3</text>
<text x="244.6" y="31">IO39</text>
<text x="244.6" y="33.9">IO38</text>
<text x="253.2" y="31">6B</text>
<text x="253.2" y="33.9">7B</text>
<text x="36.8" y="36.7">1</text>
<text x="36.8" y="39.6">2</text>
<text x="91" y="39.6">39</text>
<text x="91" y="36.7">40</text>
<text x="104" y="39.6">IO1</text>
<text x="214.4" y="36.7">8A</text>
<text x="214.4" y="39.6">9A</text>
<text x="227.4" y="36.8">IO46</text>
<text x="227.4" y="39.6">IO9</text>
<text x="244.6" y="36.8">IO37</text>
<text x="244.6" y="39.6">IO36</text>
<text x="253.2" y="36.7">8B</text>
<text x="253.2" y="39.6">9B</text>
<text x="23.6" y="45.4">IO4</text>
<text x="23.6" y="42.5">EN</text>
<text x="36.8" y="42.5">3</text>
<text x="36.8" y="45.3">4</text>
<text x="91" y="45.3">37</text>
<text x="91" y="42.5">38</text>
<text x="104" y="42.5">IO2</text>
<text x="104" y="45.4">TX0</text>
<text x="158.5" y="42.5">EN</text>
<text x="214.4" y="42.5">10A</text>
<text x="214.4" y="45.3">11A</text>
<text x="227.4" y="42.5">IO10</text>
<text x="227.4" y="45.4">IO11</text>
<text x="244.6" y="42.5">IO35</text>
<text x="244.6" y="45.4">IO45</text>
<text x="251.8" y="42.5">10B</text>
<text x="251.8" y="45.3">11B</text>
<text x="23.6" y="48.3">IO5</text>
<text x="23.6" y="51.1">IO6</text>
<text x="23.6" y="54">IO7</text>
<text x="36.8" y="48.2">5</text>
<text x="36.8" y="51.1">6</text>
<text x="36.8" y="53.9">7</text>
<text x="91" y="53.9">34</text>
<text x="91" y="51.1">35</text>
<text x="91" y="48.2">36</text>
<text x="104" y="48.3">RX0</text>
<text x="104" y="51.1">IO42</text>
<text x="104" y="54">IO41</text>
<text x="172.3" y="51.2">C3</text>
<text x="214.4" y="48.2">12A</text>
<text x="214.4" y="51.1">13A</text>
<text x="227.4" y="48.3">IO12</text>
<text x="227.4" y="51.1">IO13</text>
<text x="244.6" y="51.1">IO14</text>
<text x="244.6" y="48.3">IO48</text>
<text x="251.8" y="48.2">12B</text>
<text x="251.8" y="51.1">13B</text>
<text x="23.6" y="56.9">IO15</text>
<text x="23.6" y="59.7">IO16</text>
<text x="36.8" y="56.8">8</text>
<text x="36.8" y="59.7">9</text>
<text x="91" y="59.7">32</text>
<text x="91" y="56.8">33</text>
<text x="104" y="56.9">IO40</text>
<text x="104" y="59.7">IO39</text>
<text x="172.3" y="54.1">0.1uF</text>
<text x="14.4" y="62.7">D1</text>
<text x="23.6" y="62.6">IO17</text>
<text x="23.6" y="65.5">IO18</text>
<text x="35.3" y="62.6">10</text>
<text x="35.3" y="65.4">11</text>
<text x="91" y="65.4">30</text>
<text x="91" y="62.6">31</text>
<text x="104" y="62.6">IO38</text>
<text x="104" y="65.5">IO37</text>
<text x="11.1" y="70.7" transform="rotate(-90 11.1 70.7)">BlueLED</text>
<text x="23.6" y="71.2">D-</text>
<text x="23.6" y="68.3">IO8</text>
<text x="35.3" y="68.3">12</text>
<text x="35.3" y="71.2">13</text>
<text x="91" y="71.2">28</text>
<text x="91" y="68.3">29</text>
<text x="104" y="68.3">IO36</text>
<text x="104" y="71.2">IO35</text>
<text x="114.8" y="71.2">SW1</text>
<text x="123.5" y="71.2">BOOT</text>
<text x="201" y="71.2">J2</text>
<text x="218.2" y="68.4">3V3</text>
<text x="224.8" y="69">TP2</text>
<text x="238.3" y="71.2">J3</text>
<text x="255.5" y="68.4">3V3</text>
<text x="262.1" y="69">TP3</text>
<text x="23.6" y="74.1">D+</text>
<text x="35.3" y="74">14</text>
<text x="91" y="74">27</text>
<text x="211.6" y="74">1</text>
<text x="211.6" y="76.9">2</text>
<text x="230.2" y="77">RX0</text>
<text x="248.9" y="74">1</text>
<text x="248.9" y="76.9">2</text>
<text x="267.6" y="77">TX0</text>
<text x="117.7" y="82.8">C2</text>
<text x="156.5" y="79.9">SW2</text>
<text x="166.5" y="79.9">RESET</text>
<text x="184.3" y="82.7">EN</text>
<text x="211.6" y="79.8">3</text>
<text x="211.6" y="82.6">4</text>
<text x="248.9" y="79.8">3</text>
<text x="248.9" y="82.6">4</text>
<text x="48.2" y="85.3" transform="rotate(-90 48.2 85.3)">15</text>
<text x="51.1" y="85.3" transform="rotate(-90 51.1 85.3)">16</text>
<text x="53.9" y="85.3" transform="rotate(-90 53.9 85.3)">17</text>
<text x="56.8" y="85.3" transform="rotate(-90 56.8 85.3)">18</text>
<text x="59.7" y="85.3" transform="rotate(-90 59.7 85.3)">19</text>
<text x="62.6" y="85.3" transform="rotate(-90 62.6 85.3)">20</text>
<text x="65.4" y="85.3" transform="rotate(-90 65.4 85.3)">21</text>
<text x="68.3" y="85.3" transform="rotate(-90 68.3 85.3)">22</text>
<text x="71.2" y="85.3" transform="rotate(-90 71.2 85.3)">23</text>
<text x="74" y="85.3" transform="rotate(-90 74 85.3)">24</text>
<text x="76.9" y="85.3" transform="rotate(-90 76.9 85.3)">25</text>
<text x="79.8" y="85.3" transform="rotate(-90 79.8 85.3)">26</text>
<text x="117.9" y="85.6">100nF</text>
<text x="211.6" y="85.5">5</text>
<text x="211.6" y="88.4">6</text>
<text x="248.9" y="85.5">5</text>
<text x="248.9" y="88.4">6</text>
<text x="48.3" y="94.2" transform="rotate(-90 48.3 94.2)">IO3</text>
<text x="51.1" y="94.2" transform="rotate(-90 51.1 94.2)">IO46</text>
<text x="54" y="94.2" transform="rotate(-90 54 94.2)">IO9</text>
<text x="56.9" y="94.2" transform="rotate(-90 56.9 94.2)">IO10</text>
<text x="59.7" y="94.2" transform="rotate(-90 59.7 94.2)">IO11</text>
<text x="62.6" y="94.2" transform="rotate(-90 62.6 94.2)">IO12</text>
<text x="65.5" y="94.2" transform="rotate(-90 65.5 94.2)">IO13</text>
<text x="68.3" y="94.2" transform="rotate(-90 68.3 94.2)">IO14</text>
<text x="71.2" y="94.2" transform="rotate(-90 71.2 94.2)">IO21</text>
<text x="74.1" y="94.2" transform="rotate(-90 74.1 94.2)">IO47</text>
<text x="77" y="94.2" transform="rotate(-90 77 94.2)">IO48</text>
<text x="79.8" y="94.2" transform="rotate(-90 79.8 94.2)">IO45</text>
<text x="162.1" y="94.2">100nF</text>
<text x="165.9" y="91.4">C4</text>
<text x="200.5" y="94.1" transform="rotate(-90 200.5 94.1)">UART Upstream</text>
<text x="211.6" y="91.3">7</text>
<text x="211.6" y="94.1">8</text>
<text x="248.9" y="91.3">7</text>
<text x="248.9" y="94.1">8</text>
<text x="237.8" y="97.3" transform="rotate(-90 237.8 97.3)">UART Downstream</text>
<text x="206.7" y="111.5">5V(USB)</text>
<text x="115.7" y="114.9">TP1</text>
<text x="146.4" y="117.2">3V3</text>
<text x="181.1" y="114.6">USB-Micro</text>
<text x="197.2" y="117.1">1</text>
<text x="197.2" y="120">2</text>
<text x="244" y="117.2">9V(Barrel-Jack)</text>
<text x="5.8" y="125.8">Vin</text>
<text x="34" y="122.9">8</text>
<text x="40.2" y="120.1">L6981 (Regulator)</text>
<text x="62.3" y="122.9">1</text>
<text x="91.9" y="120.1">L1</text>
<text x="91.9" y="125.8">10uH</text>
<text x="123.5" y="122.9">R7</text>
<text x="123.5" y="125.8">5 Ohm</text>
<text x="135" y="122.9">D2</text>
<text x="197.2" y="122.9">3</text>
<text x="197.2" y="125.7">4</text>
<text x="210.2" y="122.9">D+</text>
<text x="210.2" y="120">D-</text>
<text x="226.8" y="120.1">Barrel-Jack</text>
<text x="234.5" y="122.9">1</text>
<text x="234.5" y="125.7">2</text>
<text x="34" y="128.6">7</text>
<text x="62.3" y="128.6">2</text>
<text x="77.6" y="128.7">C6</text>
<text x="77.6" y="131.5">100nF</text>
<text x="135" y="130.4">Blue LED</text>
<text x="197.2" y="128.6">5</text>
<text x="8.7" y="137.3">C5</text>
<text x="34" y="134.3">6</text>
<text x="62.3" y="134.3">3</text>
<text x="70.2" y="137.3">1uF</text>
<text x="71.2" y="134.4">C7</text>
<text x="117.7" y="134.4">C8</text>
<text x="117.7" y="137.3">47uF</text>
<text x="253.5" y="135">TP4</text>
<text x="264.1" y="137.3">Vin</text>
<text x="5.9" y="140.2">10uF</text>
<text x="34" y="140">5</text>
<text x="62.3" y="140">4</text>
<text x="166.5" y="140.2">5V(USB)</text>
<text x="201" y="143">J4</text>
<text x="232.5" y="140.2">F1</text>
<text x="238.3" y="140.2">1.5A</text>
<text x="194.6" y="145.8">1</text>
<text x="194.6" y="148.7">3</text>
<text x="211.6" y="145.8">2</text>
<text x="211.6" y="148.7">4</text>
<text x="166.5" y="151.6">9V(Barrel-Jack)</text>
<text x="198.1" y="154.5">Jumpers</text>
<text x="83.3" y="166">R4</text>
<text x="89" y="166">10K</text>
<text x="97.6" y="163.1">3V3</text>
<text x="143.6" y="166">R5</text>
<text x="149.3" y="166">10K</text>
<text x="157.9" y="163.1">3V3</text>
<text x="48.9" y="168.9">3V3</text>
<text x="80.4" y="171.7">SW3</text>
<text x="89" y="171.7">OLED-Button-1</text>
<text x="140.7" y="171.7">SW4</text>
<text x="149.3" y="171.7">OLED-Button-2</text>
<text x="52.6" y="178.1">TP5 TP6</text>
<text x="72.4" y="174.5">IO4</text>
<text x="132.7" y="174.5">IO5</text>
<text x="10.7" y="180.3">OLED-Header</text>
<text x="40.2" y="180.3">R2</text>
<text x="40.2" y="183.2">4.7k 4.7K</text>
<text x="46" y="180.3">R3</text>
<text x="83.3" y="180.3">C9</text>
<text x="89.1" y="180.3">10uF</text>
<text x="114.8" y="183.2">R6</text>
<text x="120.6" y="183.2">10K</text>
<text x="129.2" y="180.3">3V3</text>
<text x="143.6" y="180.3">C10 10uF</text>
<text x="66.7" y="188.9">IO21</text>
<text x="66.7" y="191.8">IO47</text>
<text x="104" y="191.8">IO6</text>
<text x="112" y="188.9">SW5</text>
<text x="120.6" y="188.9">OLED-Button-3</text>
<text x="172.3" y="186.1">Title</text>
<text x="183.7" y="188.9">JC Reed - EGR314 - Individual Schematic - HMI</text>
<text x="114.8" y="197.6">C11 10uF</text>
<text x="172.3" y="194.7">Size</text>
<text x="175.1" y="197.6">A</text>
<text x="183.7" y="194.7">Document Number</text>
<text x="183.7" y="197.6">1</text>
<text x="267" y="194.7">Rev</text>
<text x="269.8" y="197.6">1</text>
<text x="172.3" y="203.3">Date:</text>
<text x="187.2" y="203.3">Friday, February 28, 2025</text>
<text x="229.7" y="203.3">Sheet</text>
<text x="244" y="203.3">1</text>
<text x="252.6" y="203.3">of</text>
<text x="261.2" y="203.3">1</text>
</g>
<text font-size="2.6" fill="#cc8006" x="57.1" y="23.1">KEEPOUT ZONE</text>
<g font-size="2.6" fill="#00c">
<text x="80.5" y="35.7">EPAD</text>
<text x="41.7" y="38.6">GND</text>
<text x="41.7" y="41.4">3V3</text>
<text x="81.9" y="38.6">GND</text>
<text x="83.5" y="41.4">IO1</text>
<text x="41.7" y="44.3">EN</text>
<text x="41.7" y="47.2">IO4</text>
<text x="81" y="47.2">TXD0</text>
<text x="83.5" y="44.3">IO2</text>
<text x="41.7" y="50">IO5</text>
<text x="41.7" y="52.9">IO6</text>
<text x="80.8" y="50">RXD0</text>
<text x="82" y="52.9">IO42</text>
<text x="41.7" y="55.8">IO7</text>
<text x="41.7" y="58.6">IO15</text>
<text x="82" y="58.6">IO40</text>
<text x="82" y="55.8">IO41</text>
<text x="41.7" y="61.5">IO16</text>
<text x="41.7" y="64.4">IO17</text>
<text x="82" y="64.4">IO38</text>
<text x="82" y="61.5">IO39</text>
<text x="41.7" y="67.3">IO18</text>
<text x="41.7" y="70.1">IO8</text>
<text x="82" y="70.1">IO36</text>
<text x="82" y="67.3">IO37</text>
<text x="41.7" y="73">IO19</text>
<text x="41.7" y="75.9">IO20</text>
<text x="82" y="73">IO35</text>
<text x="83.5" y="75.9">IO0</text>
<text x="225.4" y="73.8">TP</text>
<text x="262.7" y="73.8">TP</text>
<text x="50.1" y="79" transform="rotate(-90 50.1 79)">IO3</text>
<text x="53" y="79" transform="rotate(-90 53 79)">IO46</text>
<text x="55.8" y="79" transform="rotate(-90 55.8 79)">IO9</text>
<text x="58.7" y="79" transform="rotate(-90 58.7 79)">IO10</text>
<text x="61.6" y="79" transform="rotate(-90 61.6 79)">IO11</text>
<text x="64.4" y="79" transform="rotate(-90 64.4 79)">IO12</text>
<text x="67.3" y="79" transform="rotate(-90 67.3 79)">IO13</text>
<text x="70.1" y="79" transform="rotate(-90 70.1 79)">IO14</text>
<text x="73" y="79" transform="rotate(-90 73 79)">IO21</text>
<text x="75.9" y="79" transform="rotate(-90 75.9 79)">IO47</text>
<text x="78.8" y="79" transform="rotate(-90 78.8 79)">IO48</text>
<text x="81.7" y="79" transform="rotate(-90 81.7 79)">IO45</text>
<text x="116.3" y="119.8">TP</text>
<text x="188.3" y="118.9">VCC</text>
<text x="38.8" y="124.7">PGND</text>
<text x="54.6" y="124.7">SW</text>
<text x="190.4" y="124.7">D+</text>
<text x="191.1" y="121.8">D-</text>
<text x="38.8" y="130.4">VIN</text>
<text x="51.6" y="130.4">BOOT</text>
<text x="188.1" y="130.4">GND</text>
<text x="191.3" y="127.5">ID</text>
<text x="38.8" y="136.1">AGND</text>
<text x="53.4" y="136.1">VCC</text>
<text x="38.8" y="141.9">EN</text>
<text x="51.7" y="141.9">VOUT</text>
<text x="254.1" y="139.9">TP</text>
<text x="16.1" y="184.9">VCC</text>
<text x="53.2" y="182.9">TP</text>
<text x="58.9" y="182.9">TP</text>
<text x="15.9" y="187.8">GND</text>
<text x="16.6" y="190.7">SCL</text>
<text x="16.3" y="193.5">SDA</text>
</g>
<g font-size="2.3" fill="#cc8006">
<text x="198.7" y="147.4">-----5V-----</text>
<text x="198.7" y="150.2">-----9V-----</text>
</g>
<g font-size="2.1">
<text x="30.2" y="2.2">5</text>
<text x="84.7" y="2.2">4</text>
<text x="139.2" y="2.2">3</text>
<text x="193.8" y="2.2">2</text>
<text x="248.3" y="2.2">1</text>
<text x=".8" y="29.8">D</text>
<text x="276.3" y="29.8">D</text>
<text x=".8" y="80.1">C</text>
<text x="276.3" y="80.1">C</text>
<text x=".8" y="130.3">B</text>
<text x="276.3" y="130.3">B</text>
<text x=".8" y="180.5">A</text>
<text x="276.3" y="180.5">A</text>
<text x="30.2" y="206">5</text>
<text x="84.7" y="206">4</text>
<text x="139.2" y="206">3</text>
<text x="193.8" y="206">2</text>
<text x="248.3" y="206">1</text>
</g>
</svg>
